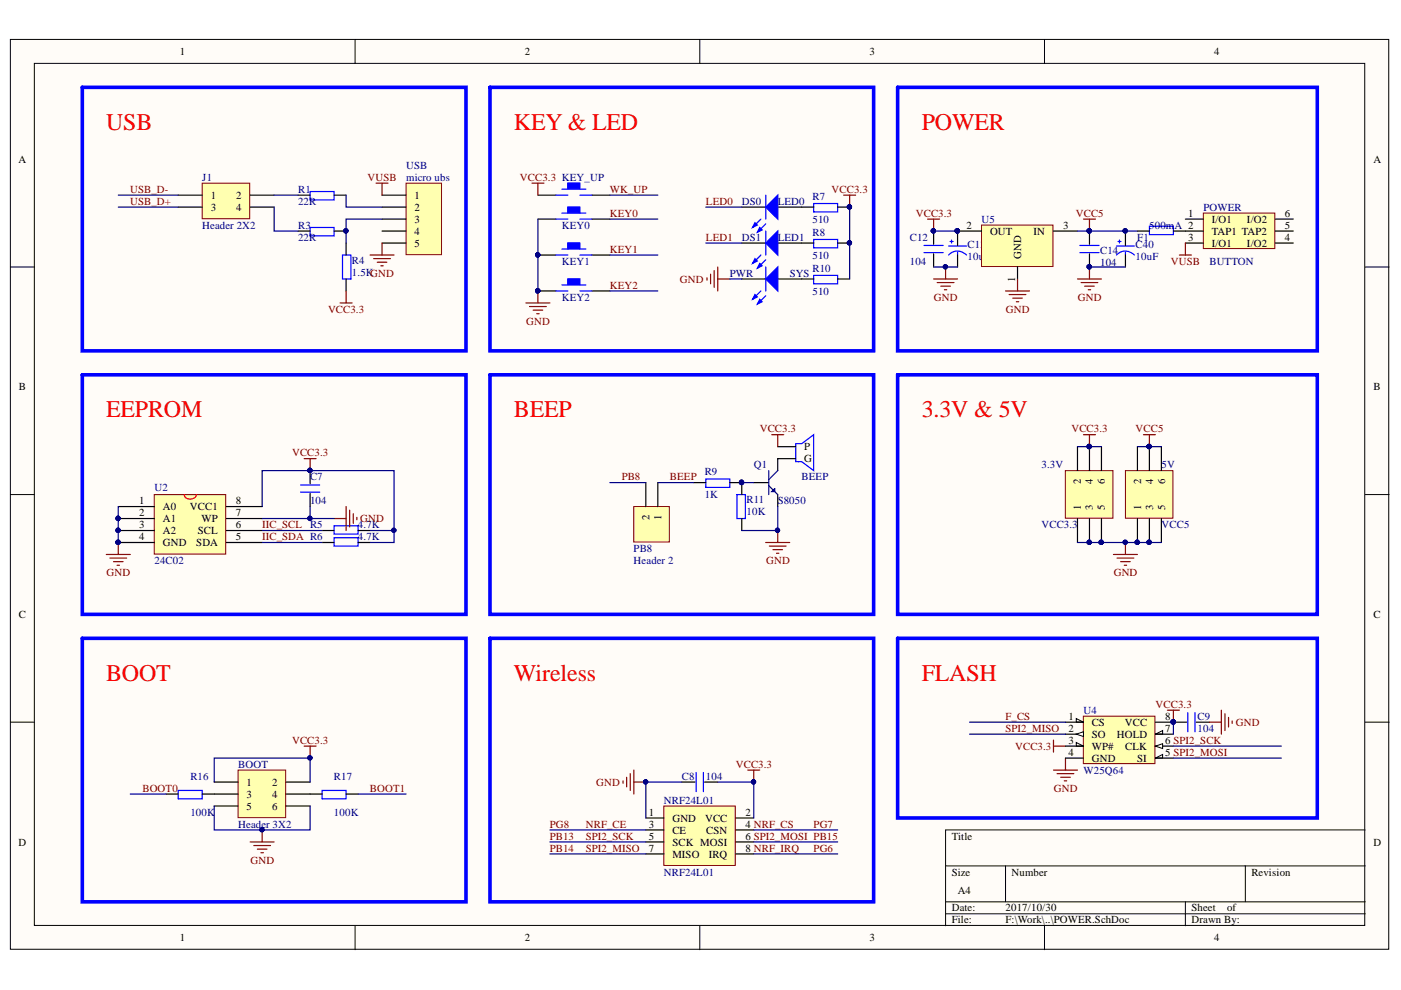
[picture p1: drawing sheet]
<svg xmlns="http://www.w3.org/2000/svg" width="297mm" height="210mm" viewBox="0 0 297 210" stroke-linecap="round" stroke-linejoin="round" font-family="sans-serif">
<g fill="#fffcf8" stroke="#000" stroke-width=".21">
<path d="M2.2 8.4h292.2v192.9h-292.2z"/>
<path d="M7.3 13.4h282.1v182.8h-282.1z"/>
</g>
<g fill="none" stroke="#000" stroke-width=".21">
<path d="M75.3 8.4v5M148.4 8.4v5M221.5 8.4v5M2.2 56.6h5.1M289.5 56.6h5M2.2 104.9h5.1M289.5 104.9h5M2.2 153.1h5.1M289.5 153.1h5M289.5 176h-89v20.3M75.3 196.3v5.1M148.4 196.3v5.1"/>
<path d="M200.5 183.6h89M200.5 191.2h89M200.5 193.7h89M213.2 183.6v7.6M221.5 196.3v5.1M251.3 191.2v5.1M264 183.6v7.6"/>
</g>
<path d="M32.7 104.9h15.2v12.6h-15.2z" fill="#ffffb0" stroke="#800000" stroke-width=".21"/>
<g fill="none" stroke="#000" stroke-width=".25">
<path d="M65.8 99.8v2.8M25.1 107.4h7.6M25.1 109.9h7.6M25.1 112.5h7.6M25.1 115h7.6M48 107.4h7.6M48 109.9h7.6M48 112.5h7.6M48 115h7.6M65.8 104.6v2.8M68.3 112.5h2.5M68.3 115h2.5"/>
<path d="M75.9 112.5h2.6M75.9 115h2.6"/>
</g>
<g fill="#000080" stroke="#000080" stroke-width=".21">
<circle cx="25" cy="115" r=".46"/>
<circle cx="25" cy="112.4" r=".46"/>
<circle cx="25" cy="109.9" r=".46"/>
<circle cx="65.7" cy="99.7" r=".46"/>
<circle cx="230.9" cy="48.9" r=".46"/>
<circle cx="197.9" cy="48.9" r=".46"/>
</g>
<path d="M39.1 104.9a1.32 1.32 0 0 0 1.2 .9 1.32 1.32 0 0 0 1.3-.9" fill="none" stroke="#f00" stroke-width=".25"/>
<path d="M63.7 104.4h4.1M63.7 102.8h4.1M70.8 114h5.1v1.8h-5.1zM70.8 111.5h5.1v1.7h-5.1z" fill="none" stroke="#00f" stroke-width=".25"/>
<path d="M196.7 46.5h2.5M197.9 46.5v2.5M229.7 46.5h2.6M231 46.5v2.5M64.5 97.2h2.5M65.8 97.2v2.6M22.5 117.6h5.1M23.3 118.3h3.6M24.1 119.1h2M24.8 119.8h.5M25.1 115v2.6" fill="none" stroke="#800000" stroke-width=".25"/>
<path d="M255.1 45.2h15.2v7.5h-15.2z" fill="#ffffb0" stroke="#800000" stroke-width=".21"/>
<path d="M203 49v3M203 54.1v2.5M241.2 49h2.5M248.8 49h6.3M251.3 46.5h3.8M251.3 51.5h3.8M270.4 46.5h3.8M270.4 49h3.8M270.4 51.5h3.8" fill="none" stroke="#000" stroke-width=".25"/>
<path d="M197.9 59.2h5.1M198.7 59.9h3.6M200.5 56.6v2.6M228.4 59.2h5.1M229.2 59.9h3.6M231 56.6v2.6M250.1 54.1h2.5M251.3 51.5v2.6M199.5 60.7h2M200.2 61.4h.5M230 60.7h2M230.7 61.4h.5" fill="none" stroke="#800000" stroke-width=".25"/>
<g fill="#000080" stroke="#000080" stroke-width=".21">
<circle cx="230.9" cy="56.6" r=".46"/>
<circle cx="200.4" cy="56.6" r=".46"/>
<circle cx="203" cy="48.9" r=".46"/>
</g>
<path d="M201.1 54.1a2.61 2.61 0 0 1 3.8 0M201.1 52.2h3.8M201.4 51.2h.7M201.8 50.9v.6M203 53.4v.7M243.7 48h5.1v1.8h-5.1z" fill="none" stroke="#00f" stroke-width=".25"/>
<path d="M225.9 99.8h10.1v10.1h-10.1z" fill="#ffffb0" stroke="#800000" stroke-width=".21"/>
<path d="M228.4 94.7v5.1M231 94.7v5.1M233.5 94.7v5.1M228.4 109.9v5.1M231 109.9v5.1M233.5 109.9v5.1" fill="none" stroke="#000" stroke-width=".25"/>
<g fill="#000080" stroke="#000080" stroke-width=".21">
<circle cx="230.9" cy="115" r=".46"/>
<circle cx="230.9" cy="94.7" r=".46"/>
<circle cx="233.5" cy="115" r=".46"/>
</g>
<path d="M238.6 99.8h10.1v10.1h-10.1z" fill="#ffffb0" stroke="#800000" stroke-width=".21"/>
<g fill="none" stroke="#000" stroke-width=".25">
<path d="M114.1 41.4h3.8M114.1 46.5h3.8M114.1 54.1h3.8M125.5 41.4h3.8M125.5 46.5h3.8M125.5 54.1h3.8M157.3 43.9h5.1M164.9 43.9h5.1M114.1 61.7h3.8M125.5 61.7h3.8M241.2 94.7v5.1M243.7 94.7v5.1"/>
<path d="M246.2 94.7v5.1M241.2 109.9v5.1M243.7 109.9v5.1M246.2 109.9v5.1"/>
</g>
<g fill="#000080" stroke="#000080" stroke-width=".21">
<circle cx="241.1" cy="115" r=".46"/>
<circle cx="243.6" cy="115" r=".46"/>
<circle cx="243.6" cy="94.7" r=".47"/>
<circle cx="238.6" cy="115" r=".46"/>
<circle cx="230.9" cy="94.7" r=".46"/>
<circle cx="114" cy="54" r=".46"/>
<circle cx="114" cy="61.7" r=".46"/>
</g>
<g fill="none" stroke="#800000" stroke-width=".25">
<path d="M112.8 38.8h2.5M114.1 38.8v2.6M111.5 64.2h5.1M112.3 65h3.5M113 65.8h2.1M113.8 66.5h.5M114.1 61.7v2.5M229.7 92.2h2.6M231 92.2v2.5M242.4 92.2h2.6M243.7 92.2v2.5M236.1 117.6h5.1"/>
<path d="M236.8 118.3h3.6M237.6 119.1h2M238.4 119.8h.5M238.6 115v2.6"/>
</g>
<g fill="none" stroke="#00f" stroke-width=".25">
<path d="M117.9 41.4h2.5M117.9 46.5h2.5M117.9 54.1h2.5M119.1 40.1h5.1M119.1 45.2h5.1M119.1 52.8h5.1M120.4 40.1v-1.3h2.5v1.3M120.4 45.2v-1.3h2.5v1.3M120.4 52.8v-1.3h2.5v1.3M122.9 41.4h2.6M122.9 46.5h2.6M122.9 54.1h2.6"/>
<path d="M117.9 61.7h2.5M119.1 60.4h5.1M120.4 60.4v-1.2h2.5v1.2M122.9 61.7h2.6"/>
</g>
<g fill="#00f" stroke="#00f" stroke-width=".21">
<path d="M120.4 38.8h2.4v1.2h-2.4z"/>
<path d="M120.4 43.9h2.4v1.2h-2.4z"/>
<path d="M120.4 51.5h2.4v1.2h-2.4z"/>
<path d="M120.4 59.2h2.4v1.1h-2.4z"/>
</g>
<path d="M162.4 43.9l2.5-2.5v5.1z" fill="#00f"/>
<path d="M161.3 46.5l-1.7 1.7M162.4 43.9l2.5-2.5v5.1zM162.4 47.5l-1.8 1.7" fill="none" stroke="#00f" stroke-width=".25"/>
<path d="M160.1 47.2l.5 .5-1 .5z" fill="#00f"/>
<path d="M160.1 47.2l.5 .5-1 .5z" fill="none" stroke="#00f" stroke-width=".25"/>
<path d="M161.1 48.2l.5 .5-1 .5z" fill="#00f"/>
<path d="M161.1 48.2l.5 .5-1 .5zM162.4 41.4v5.1" fill="none" stroke="#00f" stroke-width=".25"/>
<path d="M157.3 51.5h5.1M164.9 51.5h5.1" fill="none" stroke="#000" stroke-width=".25"/>
<path d="M162.4 51.5l2.5-2.5v5.1z" fill="#00f"/>
<path d="M161.3 54.1l-1.7 1.7M162.4 51.5l2.5-2.5v5.1zM162.4 55.1l-1.8 1.8" fill="none" stroke="#00f" stroke-width=".25"/>
<path d="M160.1 54.8l.5 .5-1 .5z" fill="#00f"/>
<path d="M160.1 54.8l.5 .5-1 .5z" fill="none" stroke="#00f" stroke-width=".25"/>
<path d="M161.1 55.8l.5 .6-1 .5z" fill="#00f"/>
<path d="M161.1 55.8l.5 .6-1 .5zM162.4 49v5.1" fill="none" stroke="#00f" stroke-width=".25"/>
<path d="M157.3 59.2h5.1M164.9 59.2h5.1" fill="none" stroke="#000" stroke-width=".25"/>
<path d="M162.4 59.2l2.5-2.6v5.1z" fill="#00f"/>
<path d="M162.4 59.2l2.5-2.6v5.1zM161.3 61.7l-1.7 1.8M162.4 62.7l-1.8 1.8" fill="none" stroke="#00f" stroke-width=".25"/>
<path d="M160.1 62.5l.5 .5-1 .5z" fill="#00f"/>
<path d="M160.1 62.5l.5 .5-1 .5z" fill="none" stroke="#00f" stroke-width=".25"/>
<path d="M161.1 63.5l.5 .5-1 .5z" fill="#00f"/>
<path d="M162.4 56.6v5.1M172.5 43.2h5.1v1.7h-5.1zM172.5 50.8h5.1v1.7h-5.1zM172.5 58.4h5.1v1.8h-5.1zM161.1 63.5l.5 .5-1 .5zM168.7 94.1h1.3l2.5-1.9v7.6l-2.5-1.9h-1.3zM149.6 101.6h5.1v1.7h-5.1zM156.2 104.9h1.8v5h-1.8z" fill="none" stroke="#00f" stroke-width=".25"/>
<g fill="none" stroke="#000" stroke-width=".25">
<path d="M170 43.9h2.5M170 51.5h2.5M170 59.2h2.5M177.6 43.9h2.5M177.6 51.5h2.5M177.6 59.2h2.5M164.9 94.7h3.8M168.7 97.2h-3.8v2.6M147.1 102.3h2.5M154.7 102.3h2.6v2.6M157.3 109.9v2.6M159.8 102.3h3.1"/>
<path d="M164.9 104.9v2.5"/>
</g>
<g fill="#000080" stroke="#000080" stroke-width=".21">
<circle cx="180.1" cy="43.9" r=".46"/>
<circle cx="180.1" cy="51.5" r=".46"/>
<circle cx="157.2" cy="102.3" r=".46"/>
<circle cx="164.8" cy="112.4" r=".46"/>
<circle cx="136.9" cy="165.8" r=".46"/>
<circle cx="159.8" cy="165.8" r=".46"/>
</g>
<g fill="none" stroke="#800000" stroke-width=".25">
<path d="M149.9 58.9v.5M150.7 58.1v2.1M151.4 57.4v3.5M152.2 56.6v5.1M152.2 59.2h2.5M178.9 41.4h2.5M180.1 41.4v2.5M163.6 92.2h2.6M164.9 92.2v2.5M162.4 115h5M163.1 115.8h3.6M163.9 116.5h2"/>
<path d="M164.6 117.3h.5M164.9 112.5v2.5M132.1 165.6v.5M132.9 164.8v2M133.6 164v3.6M134.4 163.3v5.1M134.4 165.8h2.5M158.5 163.3h2.6M159.8 163.3v2.5"/>
</g>
<path d="M163 99.8v5.1M164.9 99.8l-1.9 1.9M163 103l1.9 1.9M163.6 104.2l.7-.6v.6z" fill="none" stroke="#11037f" stroke-width=".25"/>
<path d="M50.5 163.3h10.1v10.1h-10.1z" fill="#ffffb0" stroke="#800000" stroke-width=".21"/>
<g fill="none" stroke="#000" stroke-width=".25">
<path d="M197.9 49v2.8M197.9 53.8v2.8M231 49v2.8M231 53.8v2.8M248.8 153.1h2.8M253.6 153.1h2.8M35.2 168.4h2.6M42.9 168.4h7.6M45.4 165.8h5.1M45.4 170.9h5.1M60.7 165.8h5.1M60.7 168.4h7.6"/>
<path d="M60.7 170.9h5.1M73.4 168.4h2.5M144.6 165.8h2.8M149.4 165.8h2.8"/>
</g>
<g fill="none" stroke="#800000" stroke-width=".25">
<path d="M70.8 109.9h2.6M73.4 107.4v5.1M74.1 108.2v3.5M74.9 108.9v2.1M75.7 109.7v.5M64.5 158.2h2.5M65.8 158.2v2.5M223.4 158.2h2.5M223.4 156.9v2.6M247.5 150.6h2.6M248.8 150.6v2.5M256.4 153.1h2.5"/>
<path d="M258.9 150.6v5.1M259.7 151.3v3.6M260.5 152.1v2M261.2 152.9v.5M53 178.5h5.1M53.8 179.3h3.6M55.6 176v2.5M223.4 163.3h5M224.1 164h3.6M224.9 164.8h2M225.6 165.6h.6M225.9 160.7v2.6"/>
<path d="M54.6 180h2M55.3 180.8h.5"/>
</g>
<g fill="#000080" stroke="#000080" stroke-width=".21">
<circle cx="65.7" cy="160.7" r=".46"/>
<circle cx="55.5" cy="175.9" r=".46"/>
<circle cx="248.7" cy="153.1" r=".46"/>
<circle cx="230.9" cy="56.6" r=".46"/>
<circle cx="230.9" cy="48.9" r=".46"/>
<circle cx="197.9" cy="48.9" r=".46"/>
</g>
<path d="M195.9 53.6h4.1M195.9 52h4.1M229 53.6h4M229 52h4M251.8 151.1v4M253.4 151.1v4M37.8 167.6h5.1v1.8h-5.1zM68.3 167.6h5.1v1.8h-5.1zM147.6 163.8v4M149.1 163.8v4" fill="none" stroke="#00f" stroke-width=".25"/>
<path d="M86.1 38.8h7.5v15.2h-7.5z" fill="#ffffb0" stroke="#800000" stroke-width=".21"/>
<path d="M63.2 41.4h2.6M63.2 49h2.6M70.8 41.4h2.6M70.8 49h2.6M73.4 51.5v2.6M73.4 59.2v2.5M81 41.4h5.1M81 43.9h5.1M81 46.5h5.1M81 49h5.1M81 51.5h5.1" fill="none" stroke="#000" stroke-width=".25"/>
<path d="M65.8 40.6h5v1.8h-5zM65.8 48.2h5v1.8h-5zM72.6 54.1h1.8v5.1h-1.8z" fill="none" stroke="#00f" stroke-width=".25"/>
<circle cx="73.3" cy="48.9" r=".46" fill="#000080" stroke="#000080" stroke-width=".21"/>
<path d="M72.1 64.2h2.5M73.4 61.7v2.5" fill="none" stroke="#800000" stroke-width=".25"/>
<path d="M42.9 38.8h10v7.6h-10z" fill="#ffffb0" stroke="#800000" stroke-width=".21"/>
<path d="M37.8 41.4h5.1M37.8 43.9h5.1M53 41.4h5.1M53 43.9h5.1" fill="none" stroke="#000" stroke-width=".25"/>
<path d="M140.7 170.9h15.2v12.6h-15.2z" fill="#ffffb0" stroke="#800000" stroke-width=".21"/>
<path d="M136.9 173.4h3.8M136.9 176h3.8M136.9 178.5h3.8M156 173.4h3.8M156 176h3.8M156 178.5h3.8M136.9 181.1h3.8M156 181.1h3.8" fill="none" stroke="#000" stroke-width=".25"/>
<path d="M229.7 151.8h15.2v10.1h-15.2z" fill="#ffffb0" stroke="#800000" stroke-width=".21"/>
<path d="M225.9 153.1h3.8M225.9 155.7h3.8" fill="none" stroke="#000" stroke-width=".25"/>
<path d="M228.2 152.4l1.5 .7h-1.5z" fill="none" stroke="#000" stroke-width=".21"/>
<path d="M228.2 155.7l1.5-.6v1.1z" fill="#fffcf8"/>
<path d="M228.2 155.7l1.5-.6v1.1zM228.2 157.4l1.5 .8h-1.5z" fill="none" stroke="#000" stroke-width=".21"/>
<path d="M225.9 158.2h3.8M245 158.2h3.8M225.9 160.7h3.8" fill="none" stroke="#000" stroke-width=".25"/>
<path d="M245 158.2l1.5-.5v1z" fill="#fffcf8"/>
<path d="M245 158.2l1.5-.5v1zM245 155.7l1.5-.8v.8zM245 160.7l1.5-.7v.7z" fill="none" stroke="#000" stroke-width=".21"/>
<path d="M238.6 49v3M238.6 54.1v2.5M245 155.7h3.8M245 153.1h3.8M245 160.7h3.8" fill="none" stroke="#000" stroke-width=".25"/>
<g fill="#000080" stroke="#000080" stroke-width=".21">
<circle cx="248.7" cy="153.1" r=".46"/>
<circle cx="238.6" cy="48.9" r=".46"/>
</g>
<path d="M79.7 38.8h2.6M81 38.8v2.6M78.5 54.1h5M79.2 54.8h3.6M80 55.6h2M80.7 56.4h.6M81 51.5v2.6" fill="none" stroke="#800000" stroke-width=".25"/>
<path d="M236.7 54.1a2.61 2.61 0 0 1 3.8 0M236.7 52.2h3.8M237 51.2h.7M237.3 50.9v.6M238.6 53.4v.7" fill="none" stroke="#00f" stroke-width=".25"/>
<path d="M134.4 107.4h7.5v7.5h-7.5z" fill="#ffffb0" stroke="#800000" stroke-width=".21"/>
<path d="M136.9 102.3v5.1M139.5 102.3v5.1" fill="none" stroke="#000" stroke-width=".25"/>
<path d="M208.1 47.7h15.2v8.8h-15.2z" fill="#ffffb0" stroke="#800000" stroke-width=".21"/>
<path d="M203 49h5.1M215.7 56.6v2.6M223.4 49h5" fill="none" stroke="#000" stroke-width=".25"/>
<g fill="#000080" stroke="#000080" stroke-width=".21">
<circle cx="203" cy="48.9" r=".46"/>
<circle cx="65.7" cy="109.9" r=".46"/>
<circle cx="25" cy="109.9" r=".46"/>
<circle cx="25" cy="112.4" r=".46"/>
<circle cx="25" cy="115" r=".46"/>
<circle cx="83.5" cy="112.4" r=".46"/>
<circle cx="230.9" cy="48.9" r=".46"/>
<circle cx="200.4" cy="56.6" r=".46"/>
<circle cx="230.9" cy="115" r=".46"/>
<circle cx="233.5" cy="115" r=".46"/>
<circle cx="238.6" cy="115" r=".46"/>
<circle cx="241.1" cy="115" r=".46"/>
<circle cx="243.6" cy="115" r=".46"/>
<circle cx="243.6" cy="94.7" r=".47"/>
<circle cx="230.9" cy="94.7" r=".46"/>
<circle cx="114" cy="54" r=".46"/>
<circle cx="114" cy="61.7" r=".46"/>
<circle cx="180.1" cy="43.9" r=".46"/>
<circle cx="180.1" cy="51.5" r=".46"/>
<circle cx="164.8" cy="112.4" r=".46"/>
<circle cx="157.2" cy="102.3" r=".46"/>
<circle cx="65.7" cy="160.7" r=".46"/>
<circle cx="55.5" cy="175.9" r=".46"/>
<circle cx="248.7" cy="153.1" r=".46"/>
<circle cx="73.3" cy="48.9" r=".46"/>
<circle cx="65.7" cy="99.7" r=".46"/>
<circle cx="136.9" cy="165.8" r=".46"/>
<circle cx="159.8" cy="165.8" r=".46"/>
<circle cx="238.6" cy="48.9" r=".46"/>
<circle cx="230.9" cy="56.6" r=".46"/>
<circle cx="197.9" cy="48.9" r=".46"/>
</g>
<g fill="none" stroke="#000080" stroke-width=".25">
<path d="M25.1 41.4h12.7M25.1 43.9h12.7M58.1 43.9v5.1h5.1M58.1 41.4h5.1M73.4 41.4v2.5h7.6M81 46.5h-7.6v5M114.1 46.5v15.2M129.3 41.4h10.2M129.3 46.5h10.2M129.3 54.1h10.2M149.6 43.9h7.7M149.6 51.5h7.7"/>
<path d="M154.7 59.2h2.6M180.1 43.9v15.3M197.9 56.6h5.1M197.9 49h5.1M228.4 49h12.8M231 56.6h7.6M129.3 61.7h10.2M228.4 94.7h5.1M241.2 94.7h5M25.1 107.4v7.6M55.6 107.4v-7.6h27.9v15.2h-5M55.6 109.9h15.2"/>
<path d="M55.6 115h12.7M55.6 112.5h12.7M65.8 107.4v2.5M78.5 112.5h5M129.3 102.3h7.6M139.5 102.3h7.6M157.3 102.3h2.5M164.9 107.4v5.1h-7.6M228.4 115h17.8M205.6 153.1h20.3M205.6 155.7h20.3M248.8 153.1v2.6"/>
<path d="M248.8 158.2h22.9M27.6 168.4h7.6M45.4 165.8v-5.1h20.4v5.1M45.4 170.9v5.1h20.4v-5.1M75.9 168.4h10.2M116.6 176h20.3M116.6 178.5h20.3M144.6 165.8h-7.7v7.6M152.2 165.8h7.6v7.6M159.8 176h17.8M159.8 178.5h17.8M248.8 160.7h22.9"/>
<path d="M116.6 181.1h20.3M159.8 181.1h17.8"/>
</g>
<path d="M215.7 59.2v2.5M213.2 61.7h5.1M214 62.5h3.5M214.7 63.2h2.1M215.5 64h.5" fill="none" stroke="#800000" stroke-width=".25"/>
<path d="M17.5 18.5h81.3v55.9h-81.3zM103.9 18.5h81.3v55.9h-81.3zM190.3 18.5h89v55.9h-89zM17.5 79.5h81.3v50.8h-81.3zM103.9 79.5h81.3v50.8h-81.3zM190.3 79.5h89v50.8h-89zM17.5 135.3h81.3v55.9h-81.3zM103.9 135.3h81.3v55.9h-81.3zM190.3 135.3h89v38.1h-89z" fill="none" stroke="#00f" stroke-width=".76"/>
<g font-size="5.1" fill="#f00">
<text x="22.5" y="27.6">USB</text>
<text x="109" y="27.6">KEY &amp; LED</text>
<text x="195.4" y="27.6">POWER</text>
<text x="22.5" y="88.5">EEPROM</text>
<text x="109" y="88.5">BEEP</text>
<text x="195.4" y="88.5">3.3V &amp; 5V</text>
<text x="22.5" y="144.4">BOOT</text>
<text x="109" y="144.4">Wireless</text>
<text x="195.4" y="144.4">FLASH</text>
</g>
<g font-size="2.3">
<text x="38.2" y="11.7">1</text>
<text x="111.3" y="11.7">2</text>
<text x="184.3" y="11.7">3</text>
<text x="257.4" y="11.7">4</text>
<text x="3.9" y="34.5">A</text>
<text x="291.2" y="34.5">A</text>
<text x="44.7" y="42.1">1</text>
<text x="44.7" y="44.7">3</text>
<text x="50.1" y="42.1">2</text>
<text x="50.1" y="44.7">4</text>
<text x="87.9" y="42.1">1</text>
<text x="87.9" y="44.7">2</text>
<text x="87.9" y="47.3">3</text>
<text x="251.9" y="46">1</text>
<text x="256.9" y="47.3">I/O1</text>
<text x="264.4" y="47.3">I/O2</text>
<text x="272.4" y="46">6</text>
<text x="87.9" y="49.8">4</text>
<text x="87.9" y="52.3">5</text>
<text x="204.9" y="48.5">2</text>
<text x="209.9" y="49.8">OUT</text>
<text x="219.1" y="49.8">IN</text>
<text x="225.4" y="48.5">3</text>
<text x="251.9" y="51.1">3</text>
<text x="256.9" y="49.8">TAP1 TAP2</text>
<text x="256.9" y="52.3">I/O1</text>
<text x="264.4" y="52.3">I/O2</text>
<text x="272.4" y="51.1">4</text>
<text x="272.4" y="48.5">5</text>
<text x="215.2" y="59.8" transform="rotate(-90 215.2 59.8)">1</text>
<text x="216.5" y="54.9" transform="rotate(-90 216.5 54.9)">GND</text>
<text x="4" y="82.8">B</text>
<text x="291.2" y="82.8">B</text>
<text x="170.5" y="95.4">P</text>
<text x="170.5" y="98">G</text>
<text x="29.5" y="106.9">1</text>
<text x="50" y="106.9">8</text>
<text x="229.2" y="102.7" transform="rotate(-90 229.2 102.7)">2</text>
<text x="231.7" y="102.7" transform="rotate(-90 231.7 102.7)">4</text>
<text x="234.3" y="102.7" transform="rotate(-90 234.3 102.7)">6</text>
<text x="242" y="102.7" transform="rotate(-90 242 102.7)">2</text>
<text x="244.5" y="102.7" transform="rotate(-90 244.5 102.7)">4</text>
<text x="247" y="102.7" transform="rotate(-90 247 102.7)">6</text>
<text x="29.5" y="112">3</text>
<text x="29.5" y="109.5">2</text>
<text x="34.5" y="113.3">A2</text>
<text x="34.5" y="110.7">A1</text>
<text x="34.5" y="108.2">A0</text>
<text x="40.3" y="108.2">VCC1</text>
<text x="42" y="113.3">SCL</text>
<text x="42.7" y="110.7">WP</text>
<text x="50" y="109.5">7</text>
<text x="50" y="112">6</text>
<text x="137.7" y="110.3" transform="rotate(-90 137.7 110.3)">2</text>
<text x="140.3" y="110.3" transform="rotate(-90 140.3 110.3)">1</text>
<text x="229.2" y="108.1" transform="rotate(-90 229.2 108.1)">1</text>
<text x="231.7" y="108.1" transform="rotate(-90 231.7 108.1)">3</text>
<text x="234.3" y="108.1" transform="rotate(-90 234.3 108.1)">5</text>
<text x="242" y="108.1" transform="rotate(-90 242 108.1)">1</text>
<text x="244.5" y="108.1" transform="rotate(-90 244.5 108.1)">3</text>
<text x="247" y="108.1" transform="rotate(-90 247 108.1)">5</text>
<text x="29.5" y="114.6">4</text>
<text x="34.5" y="115.8">GND</text>
<text x="41.6" y="115.8">SDA</text>
<text x="50" y="114.6">5</text>
<text x="4" y="131">C</text>
<text x="291.2" y="131">C</text>
<text x="226.6" y="152.6">1</text>
<text x="226.6" y="155.1">2</text>
<text x="231.5" y="153.9">CS</text>
<text x="238.5" y="153.9">VCC</text>
<text x="247" y="155.1">7</text>
<text x="247" y="152.6">8</text>
<text x="226.6" y="157.7">3</text>
<text x="226.6" y="160.2">4</text>
<text x="231.5" y="156.4">SO</text>
<text x="231.5" y="158.9">WP#</text>
<text x="231.5" y="161.5">GND</text>
<text x="236.8" y="156.4">HOLD</text>
<text x="238.6" y="158.9">CLK</text>
<text x="241.1" y="161.5">SI</text>
<text x="247" y="157.7">6 SPI2_SCK</text>
<text x="247" y="160.2">5 SPI2_MOSI</text>
<text x="52.3" y="166.6">1</text>
<text x="57.7" y="166.6">2</text>
<text x="52.3" y="169.2">3</text>
<text x="52.3" y="171.7">5</text>
<text x="57.7" y="169.2">4</text>
<text x="57.7" y="171.7">6</text>
<text x="137.6" y="173">1</text>
<text x="158" y="173">2</text>
<text x="3.9" y="179.3">D</text>
<text x="137.6" y="175.5">3</text>
<text x="137.6" y="178">5</text>
<text x="142.6" y="174.2">GND</text>
<text x="142.6" y="176.8">CE</text>
<text x="142.6" y="179.3">SCK MOSI</text>
<text x="149.5" y="174.2">VCC</text>
<text x="149.7" y="176.8">CSN</text>
<text x="158" y="175.5">4 NRF_CS</text>
<text x="158" y="178">6 SPI2_MOSI PB15</text>
<text x="201.8" y="178">Title</text>
<text x="291.2" y="179.3">D</text>
<text x="137.6" y="180.6">7</text>
<text x="142.6" y="181.8">MISO</text>
<text x="150.3" y="181.8">IRQ</text>
<text x="158" y="180.6">8 NRF_IRQ</text>
<text x="201.8" y="185.6">Size</text>
<text x="214.5" y="185.6">Number</text>
<text x="265.3" y="185.6">Revision</text>
<text x="203" y="189.4">A4</text>
<text x="201.8" y="193.3">Date:</text>
<text x="201.8" y="195.8">File:</text>
<text x="213.2" y="193.3">2017/10/30</text>
<text x="213.2" y="195.8">F:\Work\..\POWER.SchDoc</text>
<text x="252.6" y="193.3">Sheet</text>
<text x="252.6" y="195.8">Drawn By:</text>
<text x="260.2" y="193.3">of</text>
<text x="38.2" y="199.6">1</text>
<text x="111.3" y="199.6">2</text>
<text x="184.3" y="199.6">3</text>
<text x="257.4" y="199.6">4</text>
</g>
<g font-size="2.3" fill="#000080">
<text x="86.1" y="35.8">USB</text>
<text x="42.9" y="38.3">J1</text>
<text x="63.2" y="40.8">R1</text>
<text x="86.1" y="38.3">micro ubs</text>
<text x="63.2" y="43.5">22R</text>
<text x="157.3" y="43.5">DS0</text>
<text x="164.9" y="43.5">LED0</text>
<text x="172.3" y="42.4">R7</text>
<text x="172.3" y="47.3">510</text>
<text x="208.1" y="47.3">U5</text>
<text x="255.2" y="44.7">POWER</text>
<text x="42.9" y="48.5">Header 2X2</text>
<text x="63.2" y="51.1">22R</text>
<text x="63.2" y="48.5">R3</text>
<text x="119.1" y="48.5">KEY0</text>
<text x="157.3" y="51.1">DS1</text>
<text x="164.9" y="51.1">LED1</text>
<text x="172.3" y="50.1">R8</text>
<text x="192.9" y="51.1">C12</text>
<text x="205.2" y="52.7">C13</text>
<text x="233.3" y="53.9">C14</text>
<text x="240.8" y="52.7">C40</text>
<text x="241.1" y="51.1">F1</text>
<text x="243.7" y="48.5">500mA 2</text>
<text x="74.6" y="58.4">1.5KGND</text>
<text x="74.6" y="55.9">R4</text>
<text x="119.1" y="56.1">KEY1</text>
<text x="154.7" y="58.7">PWR</text>
<text x="167.4" y="58.7">SYS</text>
<text x="172.3" y="54.9">510</text>
<text x="172.3" y="57.7">R10</text>
<text x="192.9" y="56.1">104</text>
<text x="205.2" y="55.2">10u</text>
<text x="233.3" y="56.4">104</text>
<text x="240.8" y="55.2">10uF</text>
<text x="256.4" y="56.1">BUTTON</text>
<text x="119.1" y="63.7">KEY2</text>
<text x="172.3" y="62.5">510</text>
<text x="65.7" y="101.8">C7</text>
<text x="149.4" y="100.8">R9</text>
<text x="159.8" y="99.3">Q1</text>
<text x="170" y="101.8">BEEP</text>
<text x="220.8" y="99.3">3.3V</text>
<text x="246.3" y="99.3">5V</text>
<text x="32.7" y="104.2">U2</text>
<text x="65.7" y="106.9">104</text>
<text x="149.4" y="105.7">1K</text>
<text x="158.3" y="106.7">R11</text>
<text x="164.9" y="106.9">S8050</text>
<text x="65.7" y="112">R5</text>
<text x="75.9" y="112">4.7K</text>
<text x="158.3" y="109.2">10K</text>
<text x="220.8" y="112">VCC3.3</text>
<text x="246.3" y="112">VCC5</text>
<text x="32.7" y="119.6">24C02</text>
<text x="75.9" y="114.6">4.7K</text>
<text x="134.3" y="117.1">PB8</text>
<text x="134.3" y="119.6">Header 2</text>
<text x="229.7" y="151.3">U4</text>
<text x="253.9" y="155.1">104</text>
<text x="253.9" y="152.6">C9</text>
<text x="40.4" y="165.4">R16</text>
<text x="50.5" y="162.7">BOOT</text>
<text x="70.8" y="165.4">R17</text>
<text x="144.6" y="165.4">C8</text>
<text x="149.7" y="165.4">104</text>
<text x="229.7" y="164.1">W25Q64</text>
<text x="40.4" y="173">100K</text>
<text x="70.8" y="173">100K</text>
<text x="140.8" y="170.4">NRF24L01</text>
<text x="50.5" y="175.5">Header 3X2</text>
<text x="140.8" y="185.6">NRF24L01</text>
</g>
<g font-size="2.3" fill="#800000">
<text x="27.6" y="40.8">USB_D-</text>
<text x="77.9" y="38.3">VUSB</text>
<text x="110.2" y="38.3">VCC3.3 KEY_UP</text>
<text x="129.3" y="40.8">WK_UP</text>
<text x="176.3" y="40.8">VCC3.3</text>
<text x="27.6" y="43.5">USB_D+</text>
<text x="129.3" y="46">KEY0</text>
<text x="149.7" y="43.5">LED0</text>
<text x="194.2" y="46">VCC3.3</text>
<text x="228.1" y="46">VCC5</text>
<text x="129.3" y="53.6">KEY1</text>
<text x="149.7" y="51.1">LED1</text>
<text x="144.2" y="59.9">GND</text>
<text x="248.2" y="56.1">VUSB</text>
<text x="129.3" y="61.2">KEY2</text>
<text x="198" y="63.7">GND</text>
<text x="228.5" y="63.7">GND</text>
<text x="69.5" y="66.3">VCC3.3</text>
<text x="111.6" y="68.8">GND</text>
<text x="213.3" y="66.3">GND</text>
<text x="161.1" y="91.6">VCC3.3</text>
<text x="227.2" y="91.6">VCC3.3</text>
<text x="240.8" y="91.6">VCC5</text>
<text x="61.9" y="96.7">VCC3.3</text>
<text x="131.8" y="101.8">PB8</text>
<text x="142" y="101.8">BEEP</text>
<text x="55.6" y="112">IIC_SCL</text>
<text x="76.4" y="110.7">GND</text>
<text x="55.6" y="114.6">IIC_SDA R6</text>
<text x="162.4" y="119.6">GND</text>
<text x="22.6" y="122.2">GND</text>
<text x="236.1" y="122.2">GND</text>
<text x="213.2" y="152.6">F_CS</text>
<text x="213.2" y="155.1">SPI2_MISO</text>
<text x="245" y="150.1">VCC3.3</text>
<text x="262" y="153.9">GND</text>
<text x="61.9" y="157.7">VCC3.3</text>
<text x="215.2" y="158.9">VCC3.3</text>
<text x="30.2" y="167.9">BOOT0</text>
<text x="78.4" y="167.9">BOOT1</text>
<text x="126.4" y="166.6">GND</text>
<text x="156" y="162.7">VCC3.3</text>
<text x="223.4" y="167.9">GND</text>
<text x="116.6" y="175.5">PG8</text>
<text x="116.6" y="178">PB13</text>
<text x="124.2" y="175.5">NRF_CE</text>
<text x="124.2" y="178">SPI2_SCK</text>
<text x="172.5" y="175.5">PG7</text>
<text x="53.1" y="183.1">GND</text>
<text x="116.6" y="180.6">PB14</text>
<text x="124.2" y="180.6">SPI2_MISO</text>
<text x="172.5" y="180.6">PG6</text>
</g>
</svg>
